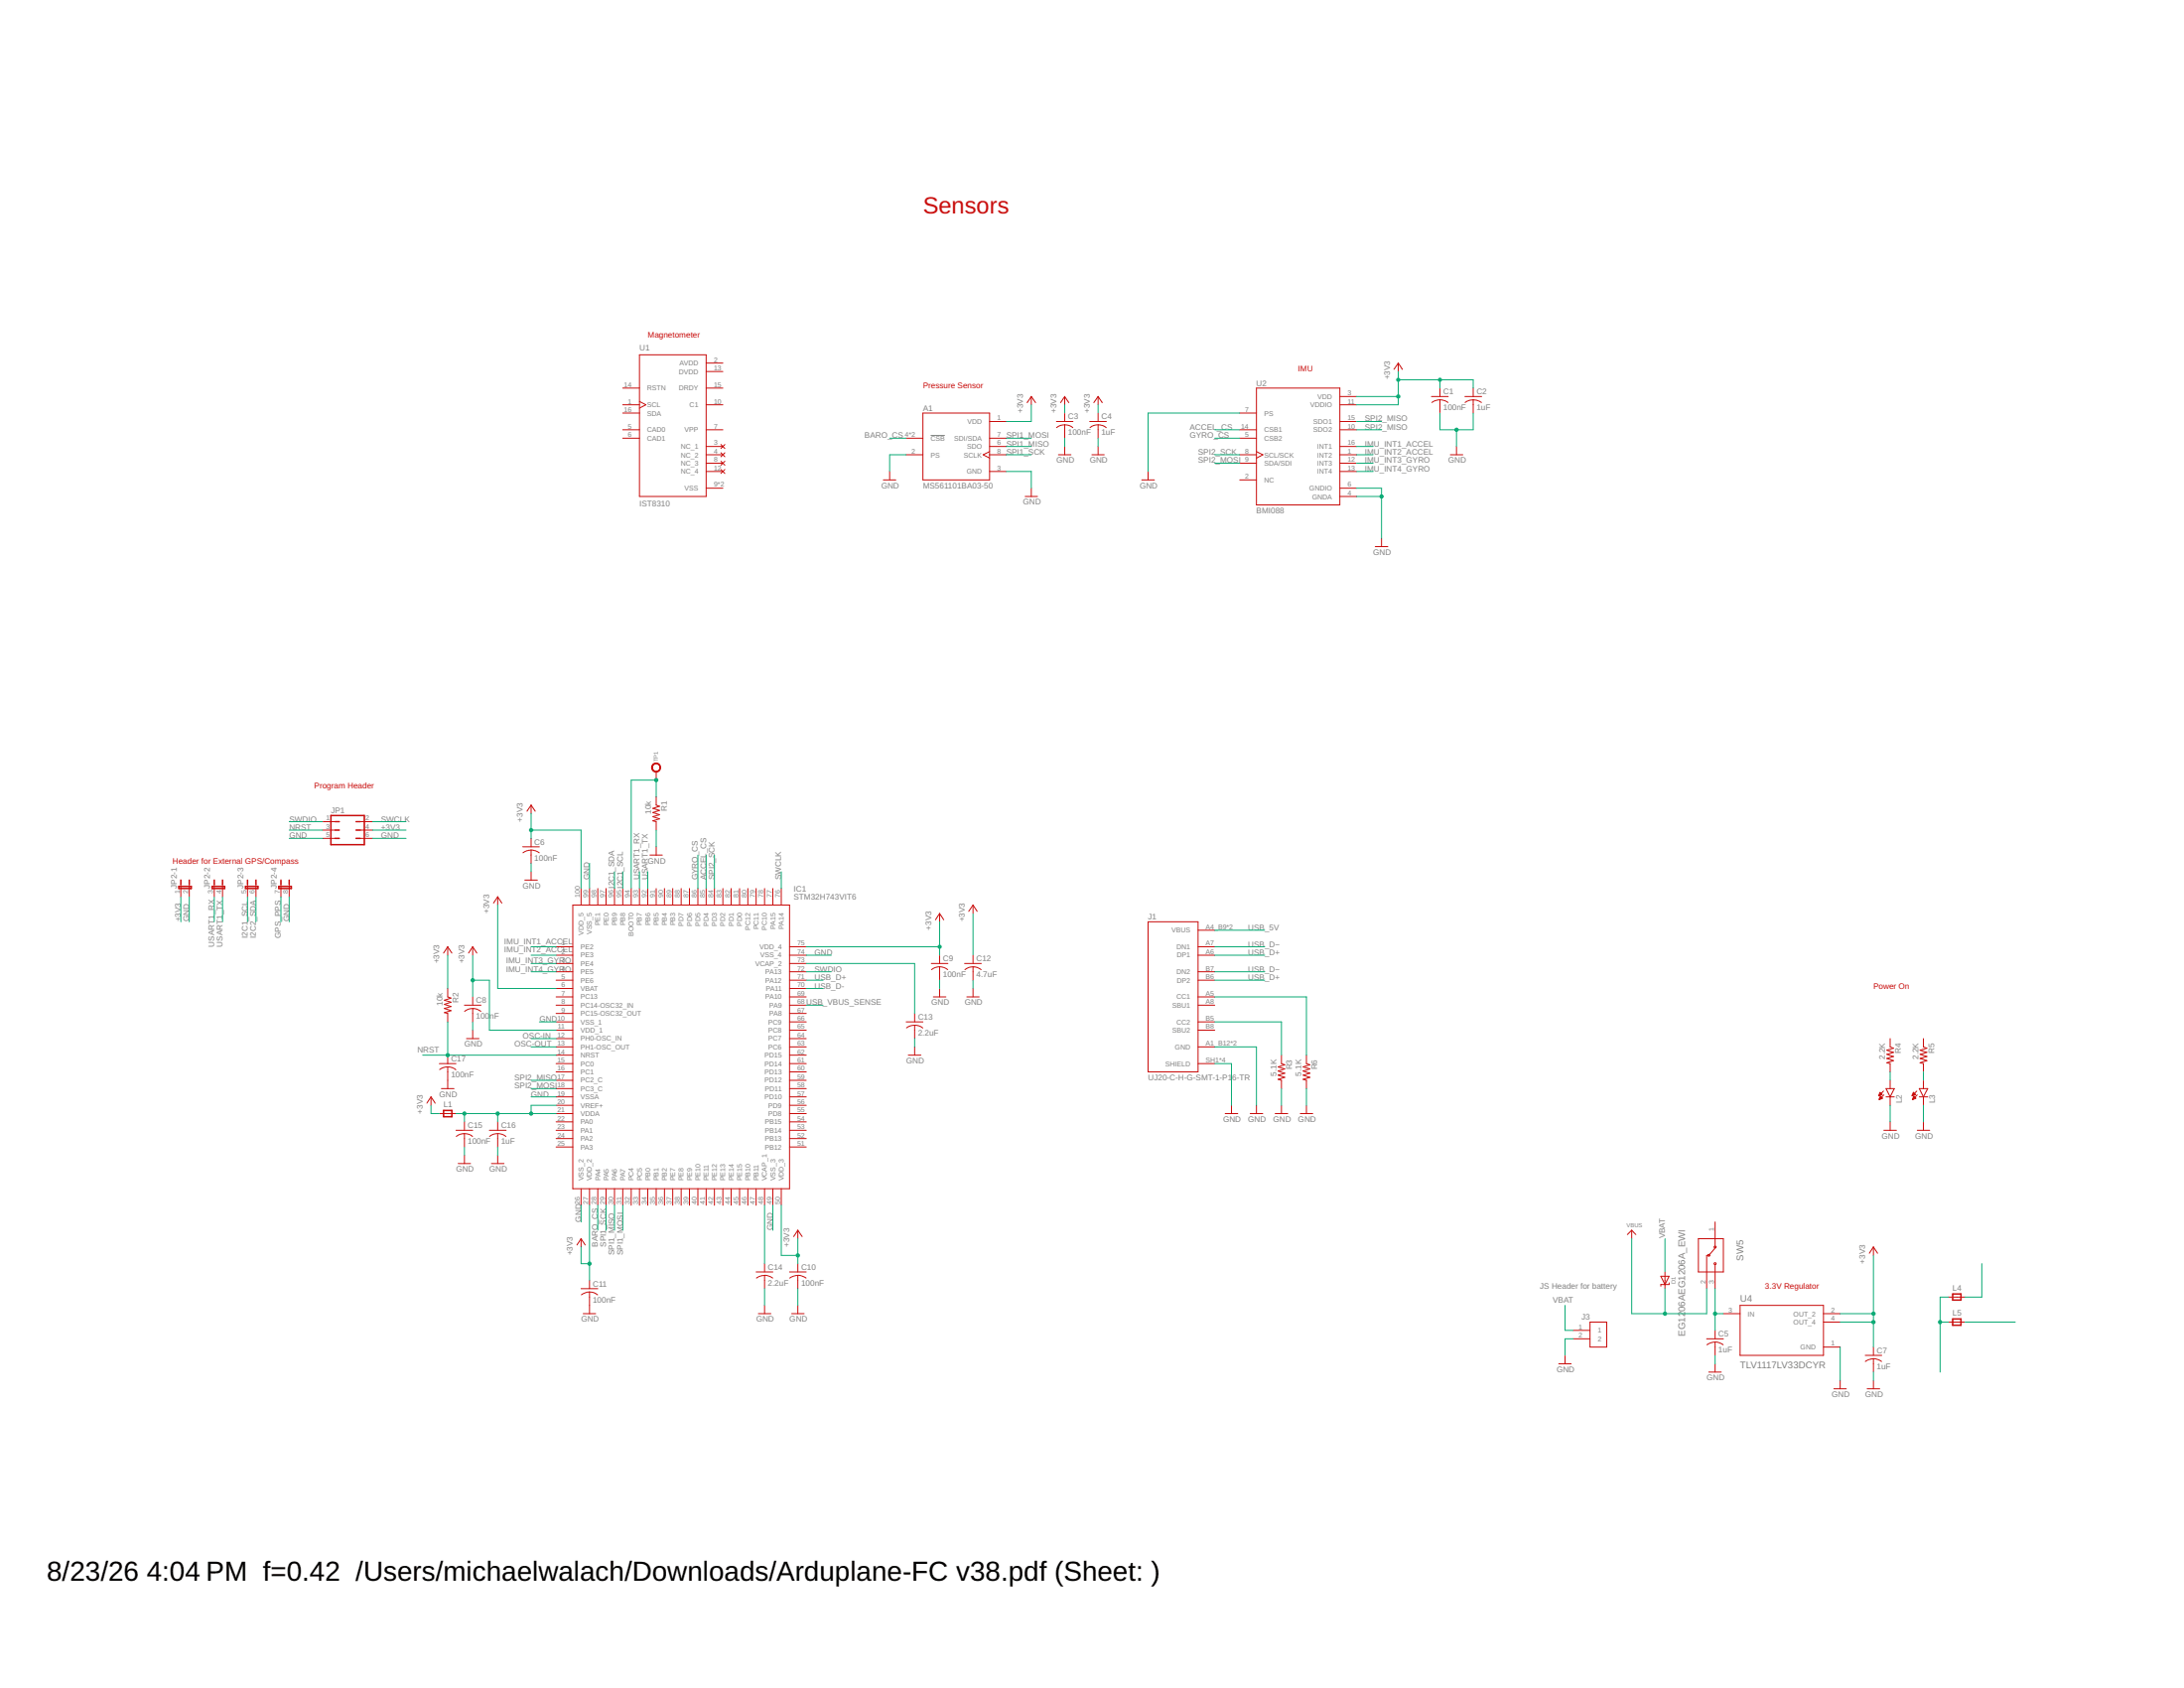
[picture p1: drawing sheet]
<svg xmlns="http://www.w3.org/2000/svg" width="279mm" height="216mm" viewBox="0 0 279 216" stroke-linecap="round" stroke-linejoin="round" font-family="sans-serif">
<path d="M119.1 55.7h1.8" fill="none" stroke="#808080" stroke-width=".13"/>
<g fill="none" stroke="#c90d0c" stroke-width=".13">
<path d="M79.7 55h2.1M79.7 56h2.1M79.7 49.6h2.1M79.7 51.8h2.1M79.7 52.8h2.1M81.8 45.4h8.5v18.1h-8.5zM81.8 51.4l.8 .4-.8 .4M90.3 46.4h2.2M90.3 47.5h2.2M90.3 55h2.2M90.3 49.6h2.2M90.3 51.8h2.2"/>
<path d="M90.3 57.1h2.2M90.3 58.2h2.2M90.3 59.2h2.2M92.2 56.9l.5 .5M92.2 57.9l.5 .5M92.2 59l.5 .5M92.7 56.9l-.5 .5M92.7 57.9l-.5 .5M92.7 59l-.5 .5M115.9 56h2.2M115.9 58.2h2.2M118.1 52.8h8.5v8.6h-8.5z"/>
<path d="M126.6 56h2.1M126.6 57.1h2.1M126.6 58.2h2.1M126.6 53.9h2.1M126.6 57.8l-.8 .4 .8 .4M131.9 50.7v1.1M131.9 50.7l.6 .8M131.9 50.7l-.5 .8M135.1 53.9h2.2M135.4 58.2h1.6M136.2 54.3a1.55 1.55 0 0 1 1 .4M136.2 54.3a1.55 1.55 0 0 0-1 .4"/>
<path d="M136.2 50.7v1.1M136.2 52.8v1.1M136.2 54.3v1.7M136.2 57.1v1.1M136.2 50.7l.5 .8M136.2 50.7l-.5 .8M139.4 53.9h2.1M139.7 58.2h1.6M140.5 54.3a1.55 1.55 0 0 1 1 .4M140.5 54.3a1.55 1.55 0 0 0-1.1 .4M140.5 50.7v1.1M140.5 52.8v1.1"/>
<path d="M140.5 54.3v1.7M140.5 57.1v1.1M140.5 50.7l.5 .8M140.5 50.7l-.6 .8M158.6 55h2.1M158.6 56h2.1M158.6 52.8h2.1M158.6 58.2h2.1M158.6 59.2h2.1M160.7 49.6h10.7v15h-10.7zM160.7 57.8l.9 .4-.9 .4M171.4 55h2.1"/>
<path d="M171.4 51.8h2.1M171.4 57.1h2.1M171.4 58.2h2.1M171.4 59.2h2.1M171.4 53.9h2.1M171.4 50.7h2.1M178.9 46.4l.5 .8M178.9 46.4l-.6 .8M178.9 46.4v1.1M183.1 50.7h2.2M184.2 51.1l.6 .1 .5 .3M184.2 51.1l-.5 .1-.5 .3"/>
<path d="M184.2 49.6v1.1M184.2 51.1v1.7M185.5 58.2h1.6M186.3 57.1v1.1M187.4 50.7h2.1M188.5 51.1l.5 .1 .5 .3M188.5 51.1l-.6 .1-.5 .3M188.5 49.6v1.1M188.5 51.1v1.7M90.3 62.4h2.2M90.3 60.3h2.2M92.2 60l.5 .6"/>
<path d="M92.7 60l-.5 .6M113 61.4h1.6M113.8 60.3v1.1M126.6 60.3h2.1M131.1 63.5h1.6M131.9 62.4v1.1M146.1 61.4h1.6M146.9 60.3v1.1M158.6 61.4h2.1M171.4 63.5h2.1M171.4 62.4h2.1M171.4 60.3h2.1"/>
<path d="M175.9 69.9h1.6M176.7 68.8v1.1M83.9 98.7v1.1M23.1 113.1v1.6M24.2 113.1v1.6M27.4 113.1v1.6M28.5 113.1v1.6M31.7 113.1v1.6M32.7 113.1v1.6M35.9 113.1v1.6M37 113.1v1.6M41.3 105.1h1.6"/>
<path d="M41.3 106.2h1.6M41.3 107.2h1.6M46.1 105.1h1.6M46.1 106.2h1.6M46.1 107.2h1.6M63.7 114.7v1.1M63.7 114.7l.5 .8M63.7 114.7l-.6 .8M66.9 108.3h2.1M66.9 109.1l.5-.3 .5-.1v1.7M67.1 112.6h1.6M67.9 108.7l.6 .1 .5 .3"/>
<path d="M67.9 103l.6 .8M67.9 103l-.5 .8M67.9 103v1M67.9 107.2v1.1M67.9 111.5v1.1M73.3 115.8h27.7v36.2h-27.7zM74.3 113.6v2.2M75.4 113.6v2.2M76.5 113.6v2.2M77.5 113.6v2.2M78.6 113.6v2.2M79.7 113.6v2.2"/>
<path d="M80.8 113.6v2.2M81.8 113.6v2.2M82.9 113.6v2.2M83.1 109.4h1.6M83.9 101.9v1.1l.5 .1-.9 .3 .9 .3-.9 .2 .9 .3-.9 .3 .9 .2-.9 .3 .4 .1v1.1M83.9 108.3v1.1M83.9 113.6v2.2M85 113.6v2.2M86.1 113.6v2.2M87.1 113.6v2.2M88.2 113.6v2.2M89.3 113.6v2.2"/>
<path d="M90.3 113.6v2.2M91.4 113.6v2.2M92.5 113.6v2.2M93.5 113.6v2.2M94.6 113.6v2.2M95.7 113.6v2.2M96.7 113.6v2.2M97.8 113.6v2.2M98.9 113.6v2.2M99.9 113.6v2.2M120.2 116.8l.5 .8M120.2 116.8l-.5 .8"/>
<path d="M120.2 116.8v1.1M124.5 115.8v1M124.5 115.8l.5 .8M124.5 115.8l-.6 .8M146.9 117.9h6.4v19.2h-6.4zM153.3 119h2.1M56.2 136h2.1M56.5 139.2h1.6M57.3 136.5a1.55 1.55 0 0 1 1 .3M57.3 136.5h-.6l-.5 .3M57.3 126.4v1.1l.4 .2-.8 .2 .8 .3-.8 .3 .8 .2-.8 .3 .8 .3-.8 .2 .4 .1v1.1M57.3 121.1v1.1"/>
<path d="M57.3 135v1M57.3 136.5v2.7M57.3 121.1l.5 .8M57.3 121.1l-.6 .8M59.4 128.6h2.1M59.7 132.8h1.6M60.5 129a1.55 1.55 0 0 1 1 .3M60.5 129a1.55 1.55 0 0 0-1.1 .3M60.5 121.1l.5 .8M60.5 121.1l-.6 .8M60.5 121.1v1.1M60.5 127.5v1.1"/>
<path d="M60.5 129v1.7M60.5 131.8v1M71.1 121.1h2.2M71.1 122.2h2.2M71.1 123.2h2.2M71.1 124.3h2.2M71.1 125.4h2.2M71.1 126.4h2.2M71.1 127.5h2.2M71.1 128.6h2.2M71.1 129.6h2.2M71.1 130.7h2.2"/>
<path d="M71.1 131.8h2.2M71.1 132.8h2.2M71.1 133.9h2.2M71.1 135h2.2M71.1 136h2.2M71.1 137.1h2.2M71.1 138.2h2.2M71.1 139.2h2.2M101 121.1h2.1M101 122.2h2.1M101 123.2h2.1M101 124.3h2.1"/>
<path d="M101 125.4h2.1M101 126.4h2.1M101 127.5h2.1M101 128.6h2.1M101 129.6h2.1M101 130.7h2.1M101 131.8h2.1M101 132.8h2.1M101 133.9h2.1M101 135h2.1M101 136h2.1M101 137.1h2.1"/>
<path d="M101 138.2h2.1M101 139.2h2.1M115.9 130.7h2.2M116.2 135h1.6M117 131.1a1.55 1.55 0 0 1 1 .4M117 131.1l-.5 .1-.5 .3M117 129.6v1.1M117 131.1v1.7M117 133.9v1.1M119.1 123.2h2.2M119.4 127.5h1.6M120.2 123.7a1.55 1.55 0 0 1 1 .3"/>
<path d="M120.2 123.7a1.55 1.55 0 0 0-1 .3M120.2 122.2v1M120.2 123.7v1.7M120.2 126.4v1.1M123.4 123.2h2.1M123.7 127.5h1.6M124.5 123.7a1.55 1.55 0 0 1 1 .3M124.5 123.7a1.55 1.55 0 0 0-1.1 .3M124.5 122.2v1M124.5 123.7v1.7M124.5 126.4v1.1M153.3 121.1h2.1"/>
<path d="M153.3 122.2h2.1M153.3 124.3h2.1M153.3 125.4h2.1M153.3 127.5h2.1M153.3 128.6h2.1M153.3 130.7h2.1M153.3 131.8h2.1M153.3 133.9h2.1M153.3 136h2.1M163.9 135v1l.5 .2-.9 .3 .9 .2-.9 .3 .9 .3-.9 .2 .9 .3-.9 .2 .4 .2v1M167.1 135v1l.5 .2-.9 .3 .9 .2-.9 .3 .9 .3-.9 .2 .9 .3-.9 .2 .4 .2v1M241 139.6l-.6 .5"/>
<path d="M241.3 139.2h1l-.5 1.1zM241.8 132.8v1.1l.4 .2-.8 .2 .8 .3-.8 .3 .8 .2-.8 .3 .8 .3-.8 .2 .4 .1v1.1M241.8 138.2v1M245.2 139.6l-.6 .5M245.5 139.2h1.1l-.5 1.1zM246.1 132.8v1.1l.4 .2-.9 .2 .9 .3-.9 .3 .9 .2-.9 .3 .9 .3-.9 .2 .5 .1v1.1M246.1 138.2v1M55.1 140.3l.6 .8M55.1 140.3l-.5 .8M55.1 140.3v1.1M56.2 142.4h2.1M58.3 144.6h2.2"/>
<path d="M58.6 148.8h1.6M59.4 145a1.55 1.55 0 0 1 1.1 .4M59.4 145a1.55 1.55 0 0 0-1 .4M59.4 143.5v1.1M59.4 145v1.7M59.4 147.8v1M62.6 144.6h2.1M62.9 148.8h1.6M63.7 145a1.66 1.66 0 0 1 1 .4M63.7 145a1.55 1.55 0 0 0-1.1 .4M63.7 143.5v1.1M63.7 145v1.7"/>
<path d="M63.7 147.8v1M71.1 140.3h2.2M71.1 141.4h2.2M71.1 142.4h2.2M71.1 143.5h2.2M71.1 144.6h2.2M71.1 145.6h2.2M71.1 146.7h2.2M74.3 152v2.2M74.3 158.4v1.1M74.3 158.4l.6 .8M74.3 158.4l-.5 .8"/>
<path d="M75.4 152v2.2M76.5 152v2.2M77.5 152v2.2M78.6 152v2.2M79.7 152v2.2M80.8 152v2.2M81.8 152v2.2M82.9 152v2.2M83.9 152v2.2M85 152v2.2M86.1 152v2.2M87.1 152v2.2"/>
<path d="M88.2 152v2.2M89.3 152v2.2M90.3 152v2.2M91.4 152v2.2M92.5 152v2.2M93.5 152v2.2M94.6 152v2.2M95.7 152v2.2M96.7 152v2.2M97.8 152v2.2M98.9 152v2.2M99.9 152v2.2"/>
<path d="M101 140.3h2.1M101 141.4h2.1M101 142.4h2.1M101 143.5h2.1M101 144.6h2.1M101 145.6h2.1M101 146.7h2.1M102.1 157.4l.5 .8M102.1 157.4l-.6 .8M102.1 157.4v1M156.7 142.4h1.6M157.5 141.4v1"/>
<path d="M159.9 142.4h1.6M160.7 141.4v1M163.1 142.4h1.6M163.9 141.4v1M166.3 142.4h1.6M167.1 141.4v1M208.7 157.4l-.5 .5M208.7 157.4l.6 .5M208.7 157.4v1M217.3 158.4h3.2v4.3h-3.2zM219.4 156.3v3.1M219.5 159.5l-.9 1.1"/>
<path d="M239.7 159.5v1.1M239.7 159.5l.5 .8M239.7 159.5l-.6 .8M241 144.6h1.6M241 140l-.6 .6M241.3 140.3h1M241.8 140.3v1.1M241.8 143.5v1.1M245.3 144.6h1.6M245.3 140l-.6 .6M245.5 140.3h1.1M246.1 140.3v1.1"/>
<path d="M246.1 143.5v1.1M74.3 164.8h2.2M74.6 168h1.6M75.4 165.2a1.55 1.55 0 0 1 1.1 .4M75.4 165.2l-.5 .2-.5 .2M75.4 163.8v1M75.4 165.2v2.8M96.7 162.7h2.2M96.8 163.5l.5-.3 .5-.1v1.7M97 168h1.6M97.8 163.1l.6 .1 .4 .3M97.8 161.6v1.1"/>
<path d="M97.8 167v1M101 162.7h2.1M101 163.5l.5-.3 .6-.1v1.7M101.3 168h1.6M102.1 163.1l.5 .1 .5 .3M102.1 161.6v1.1M102.1 167v1M199.4 174.4h1.6M200.2 173.4v1M201.3 171.2h2.1M201.3 170.2h2.1M203.4 169.1h2.1v3.2h-2.1z"/>
<path d="M212.5 163.2h1l-.5 1.1zM213 162.7v2.1M213.5 164.1v.2h-1v.2M218.3 171.2h2.2M218.4 172l.5-.3h.5v1.7M218.5 160.6h-.2v4.2M218.6 175.5h1.6M219.4 171.6l.6 .1 .5 .3M219.4 161.8v3M219.4 170.2v1M219.4 174.4v1.1M220.5 168h2.1"/>
<path d="M222.6 167h10.7v6.4h-10.7zM233.3 169.1h2.1M233.3 172.3h2.1M233.3 168h2.1M234.6 177.6h1.6M235.4 176.6v1M238.6 173.4h2.1M238.9 177.6h1.6M239.7 173.8l.5 .1 .5 .2M239.7 173.8l-.6 .1-.5 .2M239.7 172.3v1.1M239.7 173.8v1.7"/>
<path d="M239.7 176.6v1M249.3 169.1h2.1M249.3 165.9h2.1"/>
<circle cx="219.4" cy="159.5" r=".13"/>
<circle cx="218.6" cy="160.6" r=".13"/>
<circle cx="219.4" cy="161.6" r=".13"/>
</g>
<g fill="none" stroke="#c90d0c" stroke-width=".19">
<path d="M22.9 113.4h1.6v.2h-1.6zM23.1 112.6v.5M24.2 112.6v.5M27.1 113.4h1.6v.2h-1.6zM27.4 112.6v.5M28.5 112.6v.5M31.4 113.4h1.6v.2h-1.6zM31.7 112.6v.5M32.7 112.6v.5M35.7 113.4h1.6v.2h-1.6zM35.9 112.6v.5M37 112.6v.5"/>
<path d="M42.3 104.3h4.3v3.7h-4.3zM42.9 105.1h.5M42.9 106.2h.5M42.9 107.2h.5M45.6 105.1h.5M45.6 106.2h.5M45.6 107.2h.5M56.7 142h1.1v.8h-1.1zM249.8 165.5h1.1v.8h-1.1zM249.8 168.7h1.1v.8h-1.1z"/>
</g>
<g fill="#c90d0c" stroke="#c90d0c" stroke-width=".13">
<path d="M240.5 139.7l.3 .3-.4 .2z" fill-rule="evenodd"/>
<path d="M240.6 140.2l.2 .3-.4 .2z" fill-rule="evenodd"/>
<path d="M244.8 139.7l.3 .3-.5 .2z" fill-rule="evenodd"/>
<path d="M244.8 140.2l.3 .3-.4 .2z" fill-rule="evenodd"/>
<path d="M83.5 97.7a.59 .59 0 0 1 .9 .2 .59 .59 0 0 1-.3 .8 .59 .59 0 0 1-.7-.5h.1a.48 .48 0 0 1 .6-.5 .48 .48 0 0 1 .2 .8 .48 .48 0 0 1-.8-.1v-.2h-.1z" fill-rule="evenodd"/>
</g>
<g fill="none" stroke="#0dab76" stroke-width=".13">
<path d="M113.8 56h2.1M115.9 58.2h-2.1v2.1M128.7 58.2h3.2M128.7 56h3.2M128.7 57.1h3.2M131.9 51.8v2.1h-3.2M136.2 51.8v1M136.2 56v1.1M140.5 51.8v1M140.5 56v1.1M155.4 58.2h3.2M155.4 59.2h3.2"/>
<path d="M155.4 55h3.2M155.4 56h3.2M158.6 52.8h-11.7v7.5M173.5 58.2h2.2M173.5 59.2h2.2M173.5 55h3.2M173.5 53.9h3.2M173.5 50.7h5.4M173.5 57.1h2.2M178.9 48.6h9.6v1M178.9 47.5v4.3h-5.4M184.2 52.8v2.2h4.3v-2.2"/>
<path d="M184.2 48.6v1M186.3 55v2.1M128.7 60.3h3.2v2.1M173.5 62.4h3.2v6.4M173.5 63.5h3.2M173.5 60.3h2.2M23.1 114.7v3.2M24.2 114.7v3.2M27.4 114.7v3.2M28.5 114.7v3.2M31.7 114.7v3.2M32.7 114.7v3.2"/>
<path d="M35.9 114.7v3.2M37 107.2h4.3M37 114.7v3.2M37 106.2h4.3M37 105.1h4.3M47.7 107.2h4.2M47.7 106.2h4.2M47.7 105.1h4.2M63.7 115.8v10.6h7.4M67.9 104v3.2M67.9 110.4v1.1M67.9 106.2h6.4v7.4"/>
<path d="M75.4 110.4v3.2M78.6 111.5v2.1M79.7 111.5v2.1M81.8 111.5v2.1M82.9 111.5v2.1M83.9 101.9v-2.1h-3.1v13.8M83.9 106.2v2.1M89.3 109.4v4.2M90.3 109.4v4.2M91.4 109.4v4.2M99.9 111.5v2.1M120.2 117.9v4.3"/>
<path d="M124.5 116.8v5.4M155.4 119h6.4M54.1 135h17M57.3 122.2v4.2M57.3 130.7v4.3M60.5 122.2v5.3M60.5 130.7v1.1M60.5 125.4h2.1v6.4h8.5M67.9 139.2h3.2M67.9 138.2h3.2M67.9 122.2h3.2M67.9 133.9h3.2"/>
<path d="M67.9 121.1h3.2M67.9 123.2h3.2M67.9 124.3h3.2M67.9 132.8h3.2M69 130.7h2.1M103.1 122.2h3.2M103.1 123.2h13.9v6.4M103.1 121.1h17.1M103.1 125.4h2.2M103.1 126.4h2.2M103.1 124.3h3.2M103.1 128.6h2.2"/>
<path d="M117 132.8v1.1M120.2 125.4v1M124.5 125.4v1M155.4 130.7h8.5v4.3M155.4 122.2h6.4M155.4 127.5h11.7v7.5M155.4 133.9h5.3v7.5M155.4 136h2.1v5.4M155.4 121.1h6.4M155.4 125.4h6.4M155.4 124.3h6.4M163.9 139.2v2.2"/>
<path d="M167.1 139.2v2.2M241.8 137.1v1.1M246.1 137.1v1.1M55.1 141.4v1h1.1M58.3 142.4h12.8M59.4 142.4v1.1M59.4 146.7v1.1M63.7 142.4v1.1M63.7 146.7v1.1M67.9 140.3h3.2M71.1 141.4h-3.2v1M74.3 154.2v2.1"/>
<path d="M74.3 159.5v2.1h1.1M75.4 154.2v9.6M76.5 154.2v3.2M77.5 154.2v3.2M78.6 154.2v3.2M79.7 154.2v3.2M97.8 154.2v7.4M98.9 154.2v3.2M99.9 154.2v6.4h2.2M102.1 158.4v3.2M208.7 158.4v9.6h9.6v-3.2M213 158.4v4.3"/>
<path d="M241.8 141.4v2.1M246.1 141.4v2.1M97.8 164.8v2.2M102.1 164.8v2.2M200.2 167v3.2h1.1M201.3 171.2h-1.1v2.2M213 164.8v3.2M219.4 164.8v5.4M219.4 173.4v1M219.4 168h1.1M235.4 172.3v4.3M235.4 169.1h4.3"/>
<path d="M235.4 168h4.3M239.7 160.6v11.7M239.7 175.5v1.1M248.2 169.1h1.1M249.3 165.9h-1.1v9.6M251.4 169.1h6.4M253.5 161.6v4.3h-2.1"/>
</g>
<g fill="#0dab76" stroke="#0dab76" stroke-width=".13">
<circle cx="176.7" cy="63.5" r=".21"/>
<circle cx="186.3" cy="55" r=".21"/>
<circle cx="239.7" cy="168" r=".21"/>
<circle cx="239.7" cy="169.1" r=".21"/>
<circle cx="178.9" cy="50.7" r=".21"/>
<circle cx="178.9" cy="48.6" r=".21"/>
<circle cx="184.2" cy="48.6" r=".21"/>
<circle cx="67.9" cy="106.2" r=".21"/>
<circle cx="120.2" cy="121.1" r=".21"/>
<circle cx="60.5" cy="125.4" r=".21"/>
<circle cx="75.4" cy="161.6" r=".21"/>
<circle cx="102.1" cy="160.6" r=".21"/>
<circle cx="213" cy="168" r=".21"/>
<circle cx="219.4" cy="168" r=".21"/>
<circle cx="248.2" cy="169.1" r=".21"/>
<circle cx="63.7" cy="142.4" r=".21"/>
<circle cx="59.4" cy="142.4" r=".21"/>
<circle cx="67.9" cy="142.4" r=".21"/>
<circle cx="83.9" cy="99.8" r=".21"/>
<circle cx="57.3" cy="135" r=".21"/>
</g>
<g font-size="3.5">
<text x="6" y="202.2">8/23/26</text>
<text x="18.8" y="202.2">4:04 PM f=0.42 /Users/michaelwalach/Downloads/Arduplane-FC v38.pdf (Sheet: )</text>
</g>
<text font-size="3" fill="#c90d0c" x="118.1" y="27.2">Sensors</text>
<g font-size="1.2" fill="#808080">
<text x="223" y="161.2" transform="rotate(-90 223 161.2)">SW5</text>
<text x="215.6" y="167.8" transform="rotate(-90 215.6 167.8)">06AEG1206A_EWI</text>
<text x="222.6" y="166.5">U4</text>
<text x="215.6" y="170.9" transform="rotate(-90 215.6 170.9)">EG12</text>
<text x="222.6" y="175">TLV1117LV33DCYR</text>
</g>
<g font-size="1" fill="#808080">
<text x="81.8" y="44.8">U1</text>
<text x="118.1" y="52.5">A1</text>
<text x="130.9" y="52.8" transform="rotate(-90 130.9 52.8)">+3V3</text>
<text x="135.1" y="52.8" transform="rotate(-90 135.1 52.8)">+3V3</text>
<text x="136.6" y="53.6">C3</text>
<text x="139.4" y="52.8" transform="rotate(-90 139.4 52.8)">+3V3</text>
<text x="140.9" y="53.6">C4</text>
<text x="160.7" y="49.4">U2</text>
<text x="174.6" y="53.9">SPI2_MISO</text>
<text x="177.8" y="48.6" transform="rotate(-90 177.8 48.6)">+3V3</text>
<text x="184.6" y="52.5">100nF</text>
<text x="184.6" y="50.4">C1</text>
<text x="188.9" y="52.5">1uF</text>
<text x="188.9" y="50.4">C2</text>
<text x="110.6" y="56">BARO_CS</text>
<text x="128.7" y="56">SPI1_MOSI</text>
<text x="128.7" y="57.1">SPI1_MISO</text>
<text x="128.7" y="58.2">SPI1_SCK</text>
<text x="135.1" y="59.2">GND</text>
<text x="136.6" y="55.7">100nF</text>
<text x="139.4" y="59.2">GND</text>
<text x="140.9" y="55.7">1uF</text>
<text x="152.2" y="55">ACCEL_CS</text>
<text x="152.2" y="56">GYRO_CS</text>
<text x="153.3" y="58.2">SPI2_SCK</text>
<text x="153.3" y="59.2">SPI2_MOSI</text>
<text x="174.6" y="55">SPI2_MISO</text>
<text x="174.6" y="57.1">IMU_INT1_ACCEL</text>
<text x="174.6" y="58.2">IMU_INT2_ACCEL</text>
<text x="174.6" y="59.2">IMU_INT3_GYRO</text>
<text x="185.3" y="59.2">GND</text>
<text x="81.8" y="64.8">IST8310</text>
<text x="112.7" y="62.4">GND</text>
<text x="118.1" y="62.4">MS561101BA03-50</text>
<text x="130.9" y="64.6">GND</text>
<text x="145.8" y="62.4">GND</text>
<text x="160.7" y="65.6">BMI088</text>
<text x="174.6" y="60.3">IMU_INT4_GYRO</text>
<text x="175.7" y="71">GND</text>
<text x="37" y="107.2">GND</text>
<text x="37" y="106.2">NRST</text>
<text x="37" y="105.1">SWDIO</text>
<text x="42.3" y="104">JP1</text>
<text x="48.7" y="107.2">GND</text>
<text x="48.7" y="106.2">+3V3</text>
<text x="48.7" y="105.1">SWCLK</text>
<text x="66.9" y="105.1" transform="rotate(-90 66.9 105.1)">+3V3</text>
<text x="83.3" y="104.1" transform="rotate(-90 83.3 104.1)">10k</text>
<text x="85.3" y="103.8" transform="rotate(-90 85.3 103.8)">R1</text>
<text x="22.6" y="113.6" transform="rotate(-90 22.6 113.6)">JP2-1</text>
<text x="26.9" y="113.6" transform="rotate(-90 26.9 113.6)">JP2-2</text>
<text x="31.1" y="113.6" transform="rotate(-90 31.1 113.6)">JP2-3</text>
<text x="35.4" y="113.6" transform="rotate(-90 35.4 113.6)">JP2-4</text>
<text x="66.9" y="113.6">GND</text>
<text x="68.4" y="110.1">100nF</text>
<text x="68.4" y="108">C6</text>
<text x="75.4" y="112.6" transform="rotate(-90 75.4 112.6)">GND</text>
<text x="78.6" y="113.6" transform="rotate(-90 78.6 113.6)">I2C1_SDA</text>
<text x="79.7" y="113.6" transform="rotate(-90 79.7 113.6)">I2C1_SCL</text>
<text x="81.8" y="112.6" transform="rotate(-90 81.8 112.6)">USART1_RX</text>
<text x="82.9" y="112.6" transform="rotate(-90 82.9 112.6)">USART1_TX</text>
<text x="82.9" y="110.4">GND</text>
<text x="89.3" y="112.6" transform="rotate(-90 89.3 112.6)">GYRO_CS</text>
<text x="90.3" y="112.6" transform="rotate(-90 90.3 112.6)">ACCEL_CS</text>
<text x="91.4" y="112.6" transform="rotate(-90 91.4 112.6)">SPI2_SCK</text>
<text x="99.9" y="112.6" transform="rotate(-90 99.9 112.6)">SWCLK</text>
<text x="101.5" y="114">IC1</text>
<text x="23.1" y="117.9" transform="rotate(-90 23.1 117.9)">+3V3</text>
<text x="24.2" y="117.9" transform="rotate(-90 24.2 117.9)">GND</text>
<text x="37" y="117.9" transform="rotate(-90 37 117.9)">GND</text>
<text x="62.6" y="116.8" transform="rotate(-90 62.6 116.8)">+3V3</text>
<text x="101.5" y="115.1">STM32H743VIT6</text>
<text x="119.1" y="119" transform="rotate(-90 119.1 119)">+3V3</text>
<text x="123.4" y="117.9" transform="rotate(-90 123.4 117.9)">+3V3</text>
<text x="146.9" y="117.6">J1</text>
<text x="159.7" y="119">USB_5V</text>
<text x="27.4" y="121.1" transform="rotate(-90 27.4 121.1)">USART1_RX</text>
<text x="28.5" y="121.1" transform="rotate(-90 28.5 121.1)">USART1_TX</text>
<text x="31.7" y="120" transform="rotate(-90 31.7 120)">I2C1_SCL</text>
<text x="32.7" y="120" transform="rotate(-90 32.7 120)">I2C2_SDA</text>
<text x="35.9" y="120" transform="rotate(-90 35.9 120)">GPS_PPS</text>
<text x="56.2" y="123.2" transform="rotate(-90 56.2 123.2)">+3V3</text>
<text x="59.4" y="123.2" transform="rotate(-90 59.4 123.2)">+3V3</text>
<text x="64.5" y="120.8">IMU_INT1_ACCEL</text>
<text x="64.5" y="121.8">IMU_INT2_ACCEL</text>
<text x="64.7" y="123.2">IMU_INT3_GYRO</text>
<text x="64.7" y="124.3">IMU_INT4_GYRO</text>
<text x="104.2" y="122.2">GND</text>
<text x="104.2" y="124.3">SWDIO</text>
<text x="104.2" y="125.4">USB_D+</text>
<text x="120.6" y="125">100nF</text>
<text x="120.6" y="123">C9</text>
<text x="124.9" y="125">4.7uF</text>
<text x="124.9" y="123">C12</text>
<text x="159.7" y="122.2">USB_D+</text>
<text x="159.7" y="125.4">USB_D+</text>
<text x="159.7" y="121.1">USB_D−</text>
<text x="159.7" y="124.3">USB_D−</text>
<text x="56.6" y="128.6" transform="rotate(-90 56.6 128.6)">10k</text>
<text x="58.6" y="128.3" transform="rotate(-90 58.6 128.3)">R2</text>
<text x="60.9" y="130.3">100</text>
<text x="60.9" y="128.3">C8</text>
<text x="62.6" y="130.3">nF</text>
<text x="69" y="130.7">GND</text>
<text x="103.1" y="128.6">USB_VBUS_SENSE</text>
<text x="104.2" y="126.4">USB_D-</text>
<text x="117.4" y="130.4">C13</text>
<text x="119.1" y="128.6">GND</text>
<text x="123.4" y="128.6">GND</text>
<text x="53.4" y="134.6">NRST</text>
<text x="57.7" y="137.8">100nF</text>
<text x="57.7" y="135.8">C17</text>
<text x="59.4" y="133.9">GND</text>
<text x="65.8" y="133.9">OSC-OUT</text>
<text x="66.9" y="132.8">OSC-IN</text>
<text x="115.9" y="136">GND</text>
<text x="117.4" y="132.5">2.2uF</text>
<text x="163.3" y="137.6" transform="rotate(-90 163.3 137.6)">5.1K</text>
<text x="165.3" y="136.8" transform="rotate(-90 165.3 136.8)">R3</text>
<text x="166.5" y="137.6" transform="rotate(-90 166.5 137.6)">5.1K</text>
<text x="168.5" y="136.8" transform="rotate(-90 168.5 136.8)">R6</text>
<text x="241.2" y="135.5" transform="rotate(-90 241.2 135.5)">2.2K</text>
<text x="243.2" y="134.7" transform="rotate(-90 243.2 134.7)">R4</text>
<text x="245.4" y="135.5" transform="rotate(-90 245.4 135.5)">2.2K</text>
<text x="247.4" y="134.7" transform="rotate(-90 247.4 134.7)">R5</text>
<text x="54.1" y="142.4" transform="rotate(-90 54.1 142.4)">+3V3</text>
<text x="56.2" y="140.3">GND</text>
<text x="56.7" y="141.6">L1</text>
<text x="65.8" y="139.2">SPI2_MOSI</text>
<text x="65.8" y="138.2">SPI2_MISO</text>
<text x="67.9" y="140.3">GND</text>
<text x="146.9" y="138.2">UJ20-C-H-G-SMT-1-P1</text>
<text x="156.5" y="143.5">GND</text>
<text x="157.6" y="138.2">6-TR</text>
<text x="159.7" y="143.5">GND</text>
<text x="162.9" y="143.5">GND</text>
<text x="166.1" y="143.5">GND</text>
<text x="243.3" y="141.2" transform="rotate(-90 243.3 141.2)">L2</text>
<text x="247.6" y="141.2" transform="rotate(-90 247.6 141.2)">L3</text>
<text x="58.3" y="149.9">GND</text>
<text x="59.8" y="146.3">100nF</text>
<text x="59.8" y="144.3">C15</text>
<text x="62.6" y="149.9">GND</text>
<text x="64.1" y="146.3">1uF</text>
<text x="64.1" y="144.3">C16</text>
<text x="240.7" y="145.6">GND</text>
<text x="245" y="145.6">GND</text>
<text x="73.3" y="160.6" transform="rotate(-90 73.3 160.6)">+3V3</text>
<text x="74.3" y="156.3" transform="rotate(-90 74.3 156.3)">GND</text>
<text x="76.5" y="159.5" transform="rotate(-90 76.5 159.5)">BARO_CS</text>
<text x="77.5" y="159.5" transform="rotate(-90 77.5 159.5)">SPI1_SCK</text>
<text x="78.6" y="160.6" transform="rotate(-90 78.6 160.6)">SPI1_MISO</text>
<text x="79.7" y="160.6" transform="rotate(-90 79.7 160.6)">SPI1_MOSI</text>
<text x="98.9" y="157.4" transform="rotate(-90 98.9 157.4)">GND</text>
<text x="101" y="159.5" transform="rotate(-90 101 159.5)">+3V3</text>
<text x="213" y="158.4" transform="rotate(-90 213 158.4)">VBAT</text>
<text x="238.6" y="161.6" transform="rotate(-90 238.6 161.6)">+3V3</text>
<text x="75.8" y="166.6">100nF</text>
<text x="75.8" y="164.6">C11</text>
<text x="98.2" y="164.5">2.2uF</text>
<text x="98.2" y="162.4">C14</text>
<text x="102.5" y="164.5">100nF</text>
<text x="102.5" y="162.4">C10</text>
<text x="197" y="164.8">JS Header for battery</text>
<text x="198.6" y="166.6">VBAT</text>
<text x="249.8" y="165.1">L4</text>
<text x="74.3" y="169.1">GND</text>
<text x="96.7" y="169.1">GND</text>
<text x="101" y="169.1">GND</text>
<text x="202.3" y="168.8">J3</text>
<text x="219.8" y="173">1uF</text>
<text x="219.8" y="171">C5</text>
<text x="240.1" y="173.1">C7</text>
<text x="249.8" y="168.3">L5</text>
<text x="199.1" y="175.5">GND</text>
<text x="218.3" y="176.6">GND</text>
<text x="234.3" y="178.7">GND</text>
<text x="238.6" y="178.7">GND</text>
<text x="240.1" y="175.1">1uF</text>
</g>
<g font-size="1" fill="#c90d0c">
<text x="82.9" y="43.2">Magnetometer</text>
<text x="166.1" y="47.5">IMU</text>
<text x="118.1" y="49.6">Pressure Sensor</text>
<text x="40.2" y="100.8">Program Header</text>
<text x="22.1" y="110.4">Header for External GPS/Compass</text>
<text x="239.7" y="126.4">Power On</text>
<text x="225.8" y="164.8">3.3V Regulator</text>
</g>
<g font-size=".9" fill="#808080">
<text x="86.8" y="47.8">DVDD</text>
<text x="86.9" y="46.8">AVDD</text>
<text x="91.3" y="46.3">2</text>
<text x="91.3" y="47.4">13</text>
<text x="79.8" y="49.5">14</text>
<text x="79.8" y="52.7">16</text>
<text x="80.3" y="51.6">1</text>
<text x="82.8" y="50">RSTN</text>
<text x="82.8" y="52.1">SCL</text>
<text x="82.8" y="53.2">SDA</text>
<text x="86.8" y="50">DRDY</text>
<text x="88.2" y="52.1">C1</text>
<text x="91.3" y="51.6">10</text>
<text x="91.3" y="49.5">15</text>
<text x="127.6" y="53.8">1</text>
<text x="159.3" y="52.7">7</text>
<text x="161.7" y="53.2">PS</text>
<text x="167.6" y="52.1">VDDIO</text>
<text x="168.5" y="51">VDD</text>
<text x="172.4" y="50.6">3</text>
<text x="172.4" y="51.6">11</text>
<text x="172.4" y="53.8">15</text>
<text x="80.3" y="54.8">5</text>
<text x="80.3" y="55.9">6</text>
<text x="82.8" y="55.3">CAD0</text>
<text x="82.8" y="56.4">CAD1</text>
<text x="87.1" y="57.4">NC_1</text>
<text x="87.1" y="58.5">NC_2</text>
<text x="87.1" y="59.6">NC_3</text>
<text x="87.6" y="55.3">VPP</text>
<text x="91.3" y="54.8">7</text>
<text x="91.3" y="57">3</text>
<text x="91.3" y="58">4</text>
<text x="91.3" y="59.1">8</text>
<text x="115.8" y="55.9">4*2</text>
<text x="116.6" y="58">2</text>
<text x="119.1" y="58.5">PS</text>
<text x="119.1" y="56.4">CSB</text>
<text x="122.1" y="56.4">SDI/SDA</text>
<text x="123.3" y="58.5">SCLK</text>
<text x="123.7" y="57.4">SDO</text>
<text x="123.7" y="54.2">VDD</text>
<text x="127.6" y="57">6</text>
<text x="127.6" y="55.9">7</text>
<text x="127.6" y="58">8</text>
<text x="158.8" y="54.8">14</text>
<text x="159.3" y="55.9">5</text>
<text x="159.3" y="58">8</text>
<text x="159.3" y="59.1">9</text>
<text x="161.7" y="56.4">CSB2</text>
<text x="161.7" y="58.5">SCL/SCK</text>
<text x="161.7" y="59.6">SDA/SDI</text>
<text x="161.7" y="55.3">CSB1</text>
<text x="168" y="55.3">SDO2</text>
<text x="168" y="54.2">SDO1</text>
<text x="168.5" y="58.5">INT2</text>
<text x="168.5" y="59.6">INT3</text>
<text x="168.5" y="57.4">INT1</text>
<text x="172.4" y="58">1</text>
<text x="172.4" y="54.8">10</text>
<text x="172.4" y="59.1">12</text>
<text x="172.4" y="57">16</text>
<text x="87.1" y="60.6">NC_4</text>
<text x="87.6" y="62.8">VSS</text>
<text x="91.3" y="62.3">9*2</text>
<text x="91.3" y="60.2">12</text>
<text x="123.7" y="60.6">GND</text>
<text x="127.6" y="60.2">3</text>
<text x="159.3" y="61.2">2</text>
<text x="161.7" y="61.7">NC</text>
<text x="167.5" y="62.8">GNDIO</text>
<text x="167.9" y="63.8">GNDA</text>
<text x="168.5" y="60.6">INT4</text>
<text x="172.4" y="63.4">4</text>
<text x="172.4" y="62.3">6</text>
<text x="172.4" y="60.2">13</text>
<text x="41.7" y="105">1</text>
<text x="41.7" y="106">3</text>
<text x="41.7" y="107.1">5</text>
<text x="46.8" y="105">2</text>
<text x="46.8" y="106">4</text>
<text x="46.8" y="107.1">6</text>
<text x="23" y="114.3" transform="rotate(-90 23 114.3)">1</text>
<text x="24.1" y="114.3" transform="rotate(-90 24.1 114.3)">2</text>
<text x="27.3" y="114.3" transform="rotate(-90 27.3 114.3)">3</text>
<text x="28.3" y="114.3" transform="rotate(-90 28.3 114.3)">4</text>
<text x="31.5" y="114.3" transform="rotate(-90 31.5 114.3)">5</text>
<text x="32.6" y="114.3" transform="rotate(-90 32.6 114.3)">6</text>
<text x="35.8" y="114.3" transform="rotate(-90 35.8 114.3)">7</text>
<text x="36.9" y="114.3" transform="rotate(-90 36.9 114.3)">8</text>
<text x="74.2" y="114.8" transform="rotate(-90 74.2 114.8)">100</text>
<text x="74.7" y="119.6" transform="rotate(-90 74.7 119.6)">VDD_5</text>
<text x="75.3" y="114.8" transform="rotate(-90 75.3 114.8)">99</text>
<text x="75.7" y="119.5" transform="rotate(-90 75.7 119.5)">VSS_5</text>
<text x="76.3" y="114.8" transform="rotate(-90 76.3 114.8)">98</text>
<text x="76.8" y="118.4" transform="rotate(-90 76.8 118.4)">PE1</text>
<text x="77.4" y="114.8" transform="rotate(-90 77.4 114.8)">97</text>
<text x="77.9" y="118.4" transform="rotate(-90 77.9 118.4)">PE0</text>
<text x="78.5" y="114.8" transform="rotate(-90 78.5 114.8)">96</text>
<text x="78.9" y="118.4" transform="rotate(-90 78.9 118.4)">PB9</text>
<text x="79.5" y="114.8" transform="rotate(-90 79.5 114.8)">95</text>
<text x="80" y="118.4" transform="rotate(-90 80 118.4)">PB8</text>
<text x="80.6" y="114.8" transform="rotate(-90 80.6 114.8)">94</text>
<text x="81.1" y="119.8" transform="rotate(-90 81.1 119.8)">BOOT0</text>
<text x="81.7" y="114.8" transform="rotate(-90 81.7 114.8)">93</text>
<text x="82.1" y="118.4" transform="rotate(-90 82.1 118.4)">PB7</text>
<text x="82.7" y="114.8" transform="rotate(-90 82.7 114.8)">92</text>
<text x="83.2" y="118.4" transform="rotate(-90 83.2 118.4)">PB6</text>
<text x="83.8" y="114.8" transform="rotate(-90 83.8 114.8)">91</text>
<text x="84.3" y="118.4" transform="rotate(-90 84.3 118.4)">PB5</text>
<text x="84.9" y="114.8" transform="rotate(-90 84.9 114.8)">90</text>
<text x="85.3" y="118.4" transform="rotate(-90 85.3 118.4)">PB4</text>
<text x="85.9" y="114.8" transform="rotate(-90 85.9 114.8)">89</text>
<text x="86.4" y="118.4" transform="rotate(-90 86.4 118.4)">PB3</text>
<text x="87" y="114.8" transform="rotate(-90 87 114.8)">88</text>
<text x="87.5" y="118.5" transform="rotate(-90 87.5 118.5)">PD7</text>
<text x="88.1" y="114.8" transform="rotate(-90 88.1 114.8)">87</text>
<text x="88.5" y="118.5" transform="rotate(-90 88.5 118.5)">PD6</text>
<text x="89.1" y="114.8" transform="rotate(-90 89.1 114.8)">86</text>
<text x="89.6" y="118.5" transform="rotate(-90 89.6 118.5)">PD5</text>
<text x="90.2" y="114.8" transform="rotate(-90 90.2 114.8)">85</text>
<text x="90.7" y="118.5" transform="rotate(-90 90.7 118.5)">PD4</text>
<text x="91.3" y="114.8" transform="rotate(-90 91.3 114.8)">84</text>
<text x="91.7" y="118.5" transform="rotate(-90 91.7 118.5)">PD3</text>
<text x="92.3" y="114.8" transform="rotate(-90 92.3 114.8)">83</text>
<text x="92.8" y="118.5" transform="rotate(-90 92.8 118.5)">PD2</text>
<text x="93.4" y="114.8" transform="rotate(-90 93.4 114.8)">82</text>
<text x="93.9" y="118.5" transform="rotate(-90 93.9 118.5)">PD1</text>
<text x="94.5" y="114.8" transform="rotate(-90 94.5 114.8)">81</text>
<text x="94.9" y="118.5" transform="rotate(-90 94.9 118.5)">PD0</text>
<text x="95.5" y="114.8" transform="rotate(-90 95.5 114.8)">80</text>
<text x="96" y="119" transform="rotate(-90 96 119)">PC12</text>
<text x="96.6" y="114.8" transform="rotate(-90 96.6 114.8)">79</text>
<text x="97.1" y="118.9" transform="rotate(-90 97.1 118.9)">PC11</text>
<text x="97.7" y="114.8" transform="rotate(-90 97.7 114.8)">78</text>
<text x="98.1" y="119" transform="rotate(-90 98.1 119)">PC10</text>
<text x="98.7" y="114.8" transform="rotate(-90 98.7 114.8)">77</text>
<text x="99.2" y="118.9" transform="rotate(-90 99.2 118.9)">PA15</text>
<text x="99.8" y="114.8" transform="rotate(-90 99.8 114.8)">76</text>
<text x="100.3" y="118.9" transform="rotate(-90 100.3 118.9)">PA14</text>
<text x="149.9" y="119.3">VBUS</text>
<text x="154.3" y="118.8">A4_B9*2</text>
<text x="71.8" y="121">1</text>
<text x="71.8" y="122">2</text>
<text x="71.8" y="123.1">3</text>
<text x="71.8" y="124.2">4</text>
<text x="71.8" y="125.2">5</text>
<text x="74.3" y="121.4">PE2</text>
<text x="74.3" y="122.5">PE3</text>
<text x="74.3" y="123.6">PE4</text>
<text x="74.3" y="124.6">PE5</text>
<text x="74.3" y="125.7">PE6</text>
<text x="96.6" y="123.5">VCAP_2</text>
<text x="97.2" y="121.4">VDD_4</text>
<text x="97.3" y="122.5">VSS_4</text>
<text x="97.9" y="124.6">PA13</text>
<text x="97.9" y="125.7">PA12</text>
<text x="102" y="121">75</text>
<text x="102" y="122">74</text>
<text x="102" y="123.1">73</text>
<text x="102" y="124.2">72</text>
<text x="102" y="125.2">71</text>
<text x="150.5" y="121.4">DN1</text>
<text x="150.5" y="124.6">DN2</text>
<text x="150.6" y="122.5">DP1</text>
<text x="150.6" y="125.7">DP2</text>
<text x="154.3" y="121">A7</text>
<text x="154.3" y="122">A6</text>
<text x="154.3" y="124.2">B7</text>
<text x="154.3" y="125.2">B6</text>
<text x="71.3" y="130.6">10</text>
<text x="71.4" y="131.6">11</text>
<text x="71.8" y="126.3">6</text>
<text x="71.8" y="127.4">7</text>
<text x="71.8" y="128.4">8</text>
<text x="71.8" y="129.5">9</text>
<text x="74.3" y="126.8">VBAT</text>
<text x="74.3" y="127.8">PC13</text>
<text x="74.3" y="128.9">PC14-OSC32_IN</text>
<text x="74.3" y="130">PC15-OSC32_OUT</text>
<text x="74.3" y="131">VSS_1</text>
<text x="97.9" y="127.8">PA10</text>
<text x="98" y="126.7">PA11</text>
<text x="98.3" y="131">PC9</text>
<text x="98.4" y="128.9">PA9</text>
<text x="98.4" y="129.9">PA8</text>
<text x="102" y="126.3">70</text>
<text x="102" y="127.4">69</text>
<text x="102" y="128.4">68</text>
<text x="102" y="129.5">67</text>
<text x="102" y="130.6">66</text>
<text x="102" y="131.6">65</text>
<text x="150" y="128.9">SBU1</text>
<text x="150.5" y="127.8">CC1</text>
<text x="150.5" y="131">CC2</text>
<text x="154.3" y="127.4">A5</text>
<text x="154.3" y="128.4">A8</text>
<text x="154.3" y="130.6">B5</text>
<text x="154.3" y="131.6">B8</text>
<text x="71.3" y="132.7">12</text>
<text x="71.3" y="133.8">13</text>
<text x="71.3" y="134.8">14</text>
<text x="71.3" y="135.9">15</text>
<text x="71.3" y="136.9">16</text>
<text x="74.3" y="132.1">VDD_1</text>
<text x="74.3" y="133.2">PH0-OSC_IN</text>
<text x="74.3" y="134.2">PH1-OSC_OUT</text>
<text x="74.3" y="135.3">NRST</text>
<text x="74.3" y="136.4">PC0</text>
<text x="74.3" y="137.4">PC1</text>
<text x="97.8" y="135.3">PD15</text>
<text x="97.8" y="136.3">PD14</text>
<text x="97.8" y="137.4">PD13</text>
<text x="98.3" y="132.1">PC8</text>
<text x="98.3" y="133.1">PC7</text>
<text x="98.3" y="134.2">PC6</text>
<text x="102" y="132.7">64</text>
<text x="102" y="133.8">63</text>
<text x="102" y="134.8">62</text>
<text x="102" y="135.9">61</text>
<text x="102" y="136.9">60</text>
<text x="149.1" y="136.3">SHIELD</text>
<text x="150" y="132.1">SBU2</text>
<text x="150.3" y="134.2">GND</text>
<text x="154.3" y="135.9">SH1*4</text>
<text x="154.3" y="133.8">A1_B12*2</text>
<text x="71.3" y="138">17</text>
<text x="71.3" y="139.1">18</text>
<text x="71.3" y="140.1">19</text>
<text x="71.3" y="141.2">20</text>
<text x="71.3" y="142.3">21</text>
<text x="71.3" y="143.3">22</text>
<text x="74.3" y="138.5">PC2_C</text>
<text x="74.3" y="139.6">PC3_C</text>
<text x="74.3" y="140.6">VSSA</text>
<text x="74.3" y="141.7">VREF+</text>
<text x="74.3" y="142.8">VDDA</text>
<text x="74.3" y="143.8">PA0</text>
<text x="97.8" y="138.5">PD12</text>
<text x="97.8" y="140.6">PD10</text>
<text x="97.8" y="143.8">PB15</text>
<text x="97.9" y="139.5">PD11</text>
<text x="98.3" y="141.7">PD9</text>
<text x="98.3" y="142.7">PD8</text>
<text x="102" y="138">59</text>
<text x="102" y="139.1">58</text>
<text x="102" y="140.1">57</text>
<text x="102" y="141.2">56</text>
<text x="102" y="142.3">55</text>
<text x="102" y="143.3">54</text>
<text x="71.3" y="144.4">23</text>
<text x="71.3" y="145.5">24</text>
<text x="71.3" y="146.5">25</text>
<text x="74.3" y="144.9">PA1</text>
<text x="74.3" y="146">PA2</text>
<text x="74.3" y="147">PA3</text>
<text x="97.8" y="144.9">PB14</text>
<text x="97.8" y="145.9">PB13</text>
<text x="97.8" y="147">PB12</text>
<text x="102" y="144.4">53</text>
<text x="102" y="145.5">52</text>
<text x="102" y="146.5">51</text>
<text x="74.2" y="154" transform="rotate(-90 74.2 154)">26</text>
<text x="74.7" y="151" transform="rotate(-90 74.7 151)">VSS_2</text>
<text x="75.3" y="154" transform="rotate(-90 75.3 154)">27</text>
<text x="75.7" y="151" transform="rotate(-90 75.7 151)">VDD_2</text>
<text x="76.3" y="154" transform="rotate(-90 76.3 154)">28</text>
<text x="76.8" y="151" transform="rotate(-90 76.8 151)">PA4</text>
<text x="77.4" y="154" transform="rotate(-90 77.4 154)">29</text>
<text x="77.9" y="151" transform="rotate(-90 77.9 151)">PA5</text>
<text x="78.5" y="154" transform="rotate(-90 78.5 154)">30</text>
<text x="78.9" y="151" transform="rotate(-90 78.9 151)">PA6</text>
<text x="79.5" y="154" transform="rotate(-90 79.5 154)">31</text>
<text x="80" y="151" transform="rotate(-90 80 151)">PA7</text>
<text x="80.6" y="154" transform="rotate(-90 80.6 154)">32</text>
<text x="81.1" y="151" transform="rotate(-90 81.1 151)">PC4</text>
<text x="81.7" y="154" transform="rotate(-90 81.7 154)">33</text>
<text x="82.1" y="151" transform="rotate(-90 82.1 151)">PC5</text>
<text x="82.7" y="154" transform="rotate(-90 82.7 154)">34</text>
<text x="83.2" y="151" transform="rotate(-90 83.2 151)">PB0</text>
<text x="83.8" y="154" transform="rotate(-90 83.8 154)">35</text>
<text x="84.3" y="151" transform="rotate(-90 84.3 151)">PB1</text>
<text x="84.9" y="154" transform="rotate(-90 84.9 154)">36</text>
<text x="85.3" y="151" transform="rotate(-90 85.3 151)">PB2</text>
<text x="85.9" y="154" transform="rotate(-90 85.9 154)">37</text>
<text x="86.4" y="151" transform="rotate(-90 86.4 151)">PE7</text>
<text x="87" y="154" transform="rotate(-90 87 154)">38</text>
<text x="87.5" y="151" transform="rotate(-90 87.5 151)">PE8</text>
<text x="88.1" y="154" transform="rotate(-90 88.1 154)">39</text>
<text x="88.5" y="151" transform="rotate(-90 88.5 151)">PE9</text>
<text x="89.1" y="154" transform="rotate(-90 89.1 154)">40</text>
<text x="89.6" y="151" transform="rotate(-90 89.6 151)">PE10</text>
<text x="90.2" y="154" transform="rotate(-90 90.2 154)">41</text>
<text x="90.7" y="151" transform="rotate(-90 90.7 151)">PE11</text>
<text x="91.3" y="154" transform="rotate(-90 91.3 154)">42</text>
<text x="91.7" y="151" transform="rotate(-90 91.7 151)">PE12</text>
<text x="92.3" y="154" transform="rotate(-90 92.3 154)">43</text>
<text x="92.8" y="151" transform="rotate(-90 92.8 151)">PE13</text>
<text x="93.4" y="154" transform="rotate(-90 93.4 154)">44</text>
<text x="93.9" y="151" transform="rotate(-90 93.9 151)">PE14</text>
<text x="94.5" y="154" transform="rotate(-90 94.5 154)">45</text>
<text x="94.9" y="151" transform="rotate(-90 94.9 151)">PE15</text>
<text x="95.5" y="154" transform="rotate(-90 95.5 154)">46</text>
<text x="96" y="151" transform="rotate(-90 96 151)">PB10</text>
<text x="96.6" y="154" transform="rotate(-90 96.6 154)">47</text>
<text x="97.1" y="151" transform="rotate(-90 97.1 151)">PB11</text>
<text x="97.7" y="154" transform="rotate(-90 97.7 154)">48</text>
<text x="98.1" y="151" transform="rotate(-90 98.1 151)">VCAP_1</text>
<text x="98.7" y="154" transform="rotate(-90 98.7 154)">49</text>
<text x="99.2" y="151" transform="rotate(-90 99.2 151)">VSS_3</text>
<text x="99.8" y="154" transform="rotate(-90 99.8 154)">50</text>
<text x="100.3" y="151" transform="rotate(-90 100.3 151)">VDD_3</text>
<text x="219.3" y="157.4" transform="rotate(-90 219.3 157.4)">1</text>
<text x="218.2" y="164.2" transform="rotate(-90 218.2 164.2)">2</text>
<text x="219.3" y="164.2" transform="rotate(-90 219.3 164.2)">3</text>
<text x="221.1" y="167.9">3</text>
<text x="234.3" y="167.9">2</text>
<text x="201.9" y="170">1</text>
<text x="201.9" y="171.1">2</text>
<text x="204.4" y="170.5">1</text>
<text x="204.4" y="171.5">2</text>
<text x="223.6" y="168.3">IN</text>
<text x="229.4" y="168.3">OUT_2</text>
<text x="229.4" y="169.4">OUT_4</text>
<text x="230.3" y="172.6">GND</text>
<text x="234.3" y="168.9">4</text>
<text x="234.3" y="172.1">1</text>
</g>
<g font-size=".7" fill="#808080">
<text x="84.2" y="97.4" transform="rotate(-90 84.2 97.4)">TP1</text>
<text x="208.1" y="156.9">VBUS</text>
<text x="214.3" y="164.2" transform="rotate(-90 214.3 164.2)">D1</text>
</g>
</svg>
